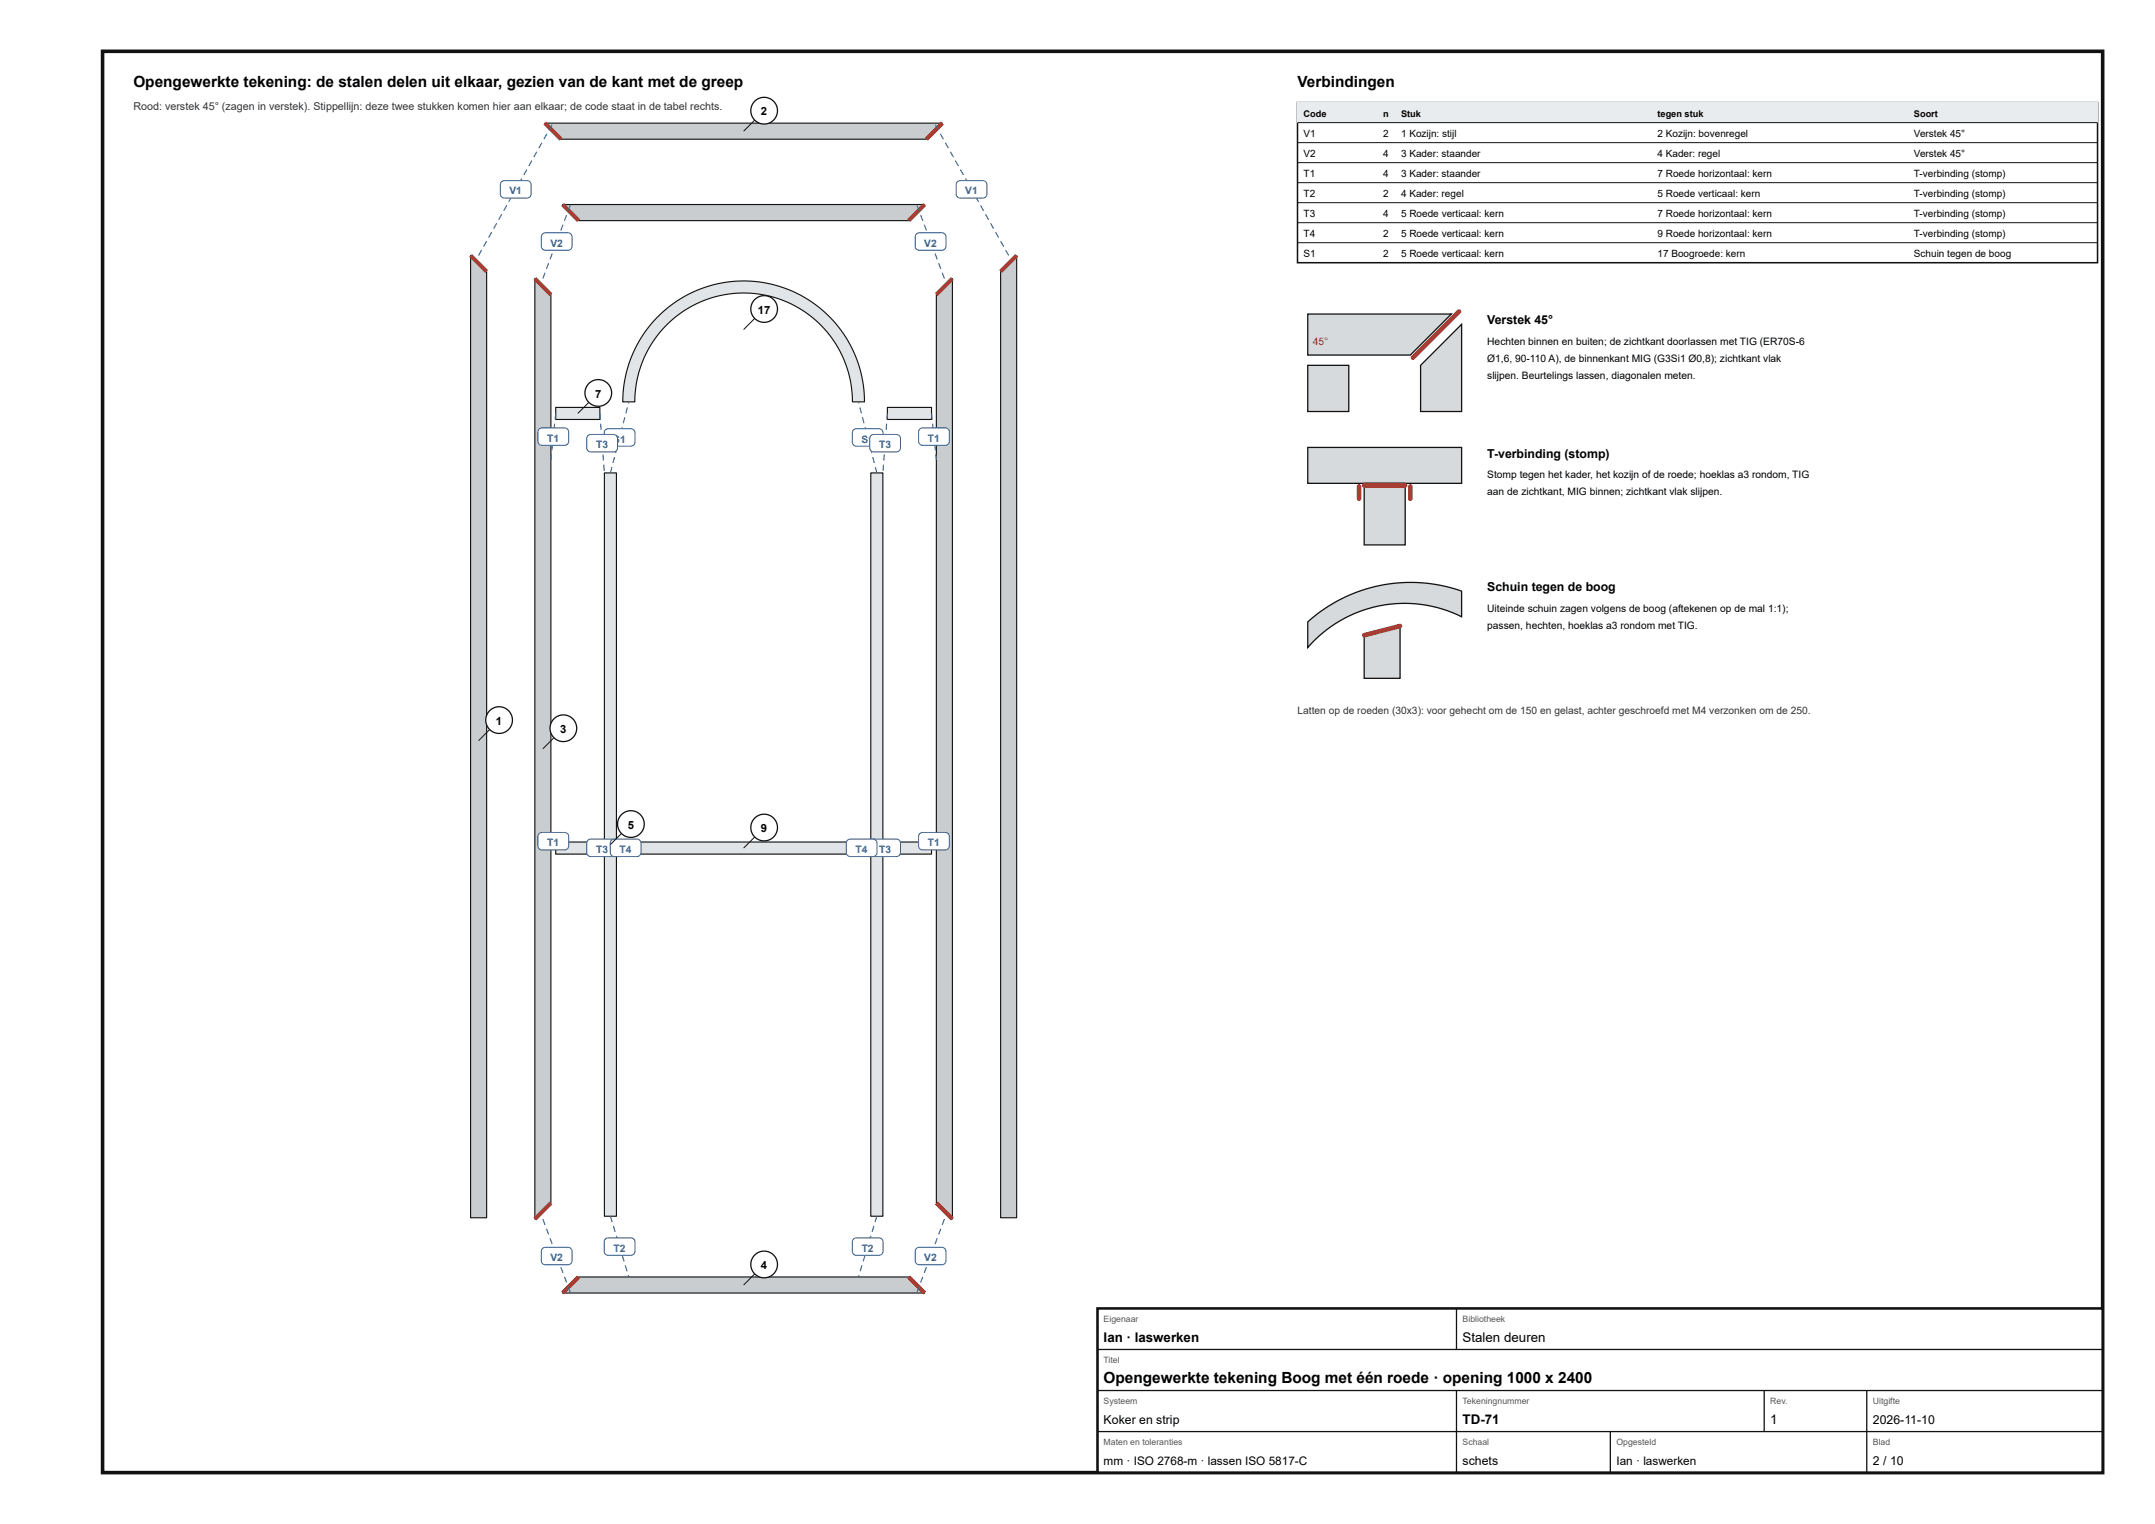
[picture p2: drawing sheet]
<svg xmlns="http://www.w3.org/2000/svg" width="420mm" height="297mm" viewBox="0 0 420 297" stroke-linecap="round" stroke-linejoin="round" font-family="sans-serif">
<path d="M20 10h390v277h-390z" fill="none" stroke="#111" stroke-width=".7" stroke-linecap="butt"/>
<path d="M91.8 49.8l3.1 3.1v184.4h-3.1z" fill="#c9cdd0"/>
<path d="M91.8 49.8l3.1 3.1v184.4h-3.1z" fill="none" stroke="#111" stroke-width=".22"/>
<path d="M91.8 49.8l3.1 3.1" fill="none" stroke="#c0392b" stroke-width=".8" stroke-linecap="butt"/>
<path d="M195.1 52.9l3.1-3.1v187.5h-3.1z" fill="#c9cdd0"/>
<path d="M195.1 52.9l3.1-3.1v187.5h-3.1z" fill="none" stroke="#111" stroke-width=".22"/>
<path d="M198.2 49.8l-3.1 3.1" fill="none" stroke="#c0392b" stroke-width=".8" stroke-linecap="butt"/>
<path d="M106.2 24h77.6l-3.2 3.1h-71.2z" fill="#c9cdd0"/>
<path d="M106.2 24h77.6l-3.2 3.1h-71.2z" fill="none" stroke="#111" stroke-width=".22"/>
<path d="M106.2 24l3.2 3.1M183.8 24l-3.2 3.1" fill="none" stroke="#c0392b" stroke-width=".8" stroke-linecap="butt"/>
<path d="M104.3 54.3l3.1 3.1v177l-3.1 3.2z" fill="#c9cdd0"/>
<path d="M104.3 54.3l3.1 3.1v177l-3.1 3.2z" fill="none" stroke="#111" stroke-width=".22"/>
<path d="M104.3 54.3l3.1 3.1M107.4 234.4l-3.1 3.2" fill="none" stroke="#c0392b" stroke-width=".8" stroke-linecap="butt"/>
<path d="M182.6 57.4l3.1-3.1v183.3l-3.1-3.2z" fill="#c9cdd0"/>
<path d="M182.6 57.4l3.1-3.1v183.3l-3.1-3.2z" fill="none" stroke="#111" stroke-width=".22"/>
<path d="M185.7 54.3l-3.1 3.1M182.6 234.4l3.1 3.2" fill="none" stroke="#c0392b" stroke-width=".8" stroke-linecap="butt"/>
<path d="M112.8 248.9h64.4l3.1 3.1h-70.6z" fill="#c9cdd0"/>
<path d="M112.8 248.9h64.4l3.1 3.1h-70.6z" fill="none" stroke="#111" stroke-width=".22"/>
<path d="M112.8 248.9l-3.1 3.1M177.2 248.9l3.1 3.1" fill="none" stroke="#c0392b" stroke-width=".8" stroke-linecap="butt"/>
<path d="M109.7 39.9h70.6l-3.1 3.1h-64.4z" fill="#c9cdd0"/>
<path d="M109.7 39.9h70.6l-3.1 3.1h-64.4z" fill="none" stroke="#111" stroke-width=".22"/>
<path d="M109.7 39.9l3.1 3.1M180.3 39.9l-3.1 3.1" fill="none" stroke="#c0392b" stroke-width=".8" stroke-linecap="butt"/>
<path d="M117.8 92.2h2.4v144.8h-2.4z" fill="#e2e5e7"/>
<path d="M117.8 92.2h2.4v144.8h-2.4z" fill="none" stroke="#111" stroke-width=".22"/>
<path d="M108.4 79.4h8.6v2.3h-8.6z" fill="#e2e5e7"/>
<path d="M108.4 79.4h8.6v2.3h-8.6z" fill="none" stroke="#111" stroke-width=".22"/>
<path d="M108.4 164.1h8.6v2.3h-8.6z" fill="#e2e5e7"/>
<path d="M108.4 164.1h8.6v2.3h-8.6z" fill="none" stroke="#111" stroke-width=".22"/>
<path d="M169.8 92.2h2.3v144.8h-2.3z" fill="#e2e5e7"/>
<path d="M169.8 92.2h2.3v144.8h-2.3z" fill="none" stroke="#111" stroke-width=".22"/>
<path d="M173 79.4h8.6v2.3h-8.6z" fill="#e2e5e7"/>
<path d="M173 79.4h8.6v2.3h-8.6z" fill="none" stroke="#111" stroke-width=".22"/>
<path d="M173 164.1h8.6v2.3h-8.6z" fill="#e2e5e7"/>
<path d="M173 164.1h8.6v2.3h-8.6z" fill="none" stroke="#111" stroke-width=".22"/>
<path d="M123.8 164.1h42.4v2.3h-42.4z" fill="#e2e5e7"/>
<path d="M123.8 164.1h42.4v2.3h-42.4z" fill="none" stroke="#111" stroke-width=".22"/>
<path d="M128 62a23.6 23.6 0 0 1 25.8-5.5 23.6 23.6 0 0 1 14.8 21.8h-2.4a21.2 21.2 0 0 0-21.2-21.2 21.2 21.2 0 0 0-21.2 21.2h-2.4a23.6 23.6 0 0 1 6.6-16.3z" fill="#e2e5e7"/>
<path d="M128 62a23.6 23.6 0 0 1 25.8-5.5 23.6 23.6 0 0 1 14.8 21.8h-2.4a21.2 21.2 0 0 0-21.2-21.2 21.2 21.2 0 0 0-21.2 21.2h-2.4a23.6 23.6 0 0 1 6.6-16.3z" fill="none" stroke="#111" stroke-width=".22"/>
<path d="M93.8 48.7l.2 .1-.6 1-.2-.1zM94.8 46.9l.2 .2-.6 1-.2-.1zM95.8 45.2l.2 .1-.6 1.1-.2-.2zM96.8 43.5l.1 .1-.5 1-.2-.1zM97.7 41.7l.2 .1-.6 1.1-.2-.1zM98.7 40l.2 .1-.6 1-.2-.1zM99.7 38.2l.2 .1-.6 1.1-.2-.1zM100.7 36.5l.2 .1-.6 1-.2-.1zM101.6 34.7l.2 .1-.5 1.1-.2-.1zM102.6 33l.2 .1-.6 1.1-.2-.2zM103.6 31.3l.2 .1-.6 1-.2-.1zM104.6 29.5l.2 .1-.6 1.1-.2-.1zM105.6 27.8l.2 .1-.6 1-.2-.1zM106.5 26l.2 .1-.5 1.1-.2-.1zM107.5 24.3l.2 .1-.6 1-.2-.1z" fill="#1f5fa8"/>
<path d="M97.8 35.4l.6-.2h4.4a.8 .8 0 0 1 .8 .8v1.8a.8 .8 0 0 1-.8 .8h-4.4a.8 .8 0 0 1-.8-.8v-2z" fill="#fff"/>
<path d="M97.8 35.4l.6-.2h4.4a.8 .8 0 0 1 .8 .8v1.8a.8 .8 0 0 1-.8 .8h-4.4a.8 .8 0 0 1-.8-.8v-2z" fill="none" stroke="#1f5fa8" stroke-width=".2"/>
<path d="M196 48.8l.2-.1 .6 1-.2 .1zM195 47.1l.2-.2 .6 1.1-.2 .1zM194 45.3l.2-.1 .6 1-.2 .2zM193.1 43.6l.1-.1 .6 1-.2 .1zM192.1 41.8l.2-.1 .6 1.1-.2 .1zM191.1 40.1l.2-.1 .6 1-.2 .1zM190.1 38.3l.2-.1 .6 1.1-.2 .1zM189.1 36.6l.2-.1 .6 1-.2 .1zM188.2 34.8l.1-.1 .6 1.1-.2 .1zM187.2 33.1l.2-.1 .6 1-.2 .2zM186.2 31.4l.2-.1 .6 1-.2 .1zM185.2 29.6l.2-.1 .6 1.1-.2 .1zM184.2 27.9l.2-.1 .6 1-.2 .1zM183.3 26.1l.2-.1 .5 1.1-.2 .1zM182.3 24.4l.2-.1 .6 1-.2 .1z" fill="#1f5fa8"/>
<path d="M186.7 35.4l.5-.2h4.4a.8 .8 0 0 1 .8 .8v1.8a.8 .8 0 0 1-.8 .8h-4.4a.8 .8 0 0 1-.8-.8l.1-2z" fill="#fff"/>
<path d="M186.7 35.4l.5-.2h4.4a.8 .8 0 0 1 .8 .8v1.8a.8 .8 0 0 1-.8 .8h-4.4a.8 .8 0 0 1-.8-.8l.1-2z" fill="none" stroke="#1f5fa8" stroke-width=".2"/>
<path d="M105.7 237.6h.3l.4 1.1-.2 .1zM106.4 239.5l.3-.1 .4 1.1-.2 .1zM107.1 241.4l.3-.1 .4 1.1-.2 .1zM107.9 243.2h.2l.4 1.1-.2 .1zM108.6 245.1l.2-.1 .4 1.2h-.2zM109.3 247l.2-.1 .4 1.1-.2 .1zM110 248.9l.2-.1 .4 1.1-.2 .1zM110.7 250.7h.2l.4 1.1-.2 .1z" fill="#1f5fa8"/>
<path d="M105.8 243.3l.5-.2h4.4a.8 .8 0 0 1 .8 .8v1.8a.8 .8 0 0 1-.8 .8h-4.4a.8 .8 0 0 1-.8-.8l.1-2z" fill="#fff"/>
<path d="M105.8 243.3l.5-.2h4.4a.8 .8 0 0 1 .8 .8v1.8a.8 .8 0 0 1-.8 .8h-4.4a.8 .8 0 0 1-.8-.8l.1-2z" fill="none" stroke="#1f5fa8" stroke-width=".2"/>
<path d="M106.2 53.1l.2 .1-.4 1.1-.3-.1zM106.9 51.2l.2 .1-.4 1.1h-.3zM107.6 49.4h.2l-.4 1.2-.3-.1zM108.3 47.5l.2 .1-.4 1.1-.2-.1zM109 45.6l.2 .1-.4 1.1-.2-.1zM109.7 43.8h.2l-.4 1.2-.2-.1zM110.4 41.9l.2 .1-.4 1.1-.2-.1zM111.1 40l.2 .1-.4 1.1-.2-.1z" fill="#1f5fa8"/>
<path d="M105.8 45.6l.5-.2h4.4a.8 .8 0 0 1 .8 .8v1.8a.8 .8 0 0 1-.8 .8h-4.4a.8 .8 0 0 1-.8-.8l.1-2z" fill="#fff"/>
<path d="M105.8 45.6l.5-.2h4.4a.8 .8 0 0 1 .8 .8v1.8a.8 .8 0 0 1-.8 .8h-4.4a.8 .8 0 0 1-.8-.8l.1-2z" fill="none" stroke="#1f5fa8" stroke-width=".2"/>
<path d="M184 237.6h.3l-.5 1.2-.2-.1zM183.3 239.4l.2 .1-.4 1.1-.2-.1zM182.6 241.3l.2 .1-.4 1.1-.2-.1zM181.9 243.2h.2l-.4 1.2-.2-.1zM181.2 245l.2 .1-.4 1.1h-.2zM180.5 246.9l.2 .1-.4 1.1-.2-.1zM179.8 248.8l.2 .1-.4 1.1-.2-.1zM179.1 250.7h.2l-.4 1.2-.2-.1z" fill="#1f5fa8"/>
<path d="M178.7 243.3l.5-.2h4.4a.8 .8 0 0 1 .8 .8v1.8a.8 .8 0 0 1-.8 .8h-4.4a.8 .8 0 0 1-.8-.8l.1-2z" fill="#fff"/>
<path d="M178.7 243.3l.5-.2h4.4a.8 .8 0 0 1 .8 .8v1.8a.8 .8 0 0 1-.8 .8h-4.4a.8 .8 0 0 1-.8-.8l.1-2z" fill="none" stroke="#1f5fa8" stroke-width=".2"/>
<path d="M183.6 53.2l.2-.1 .5 1.1-.3 .1zM182.9 51.3l.2-.1 .5 1.2h-.3zM182.2 49.4h.2l.4 1.1-.2 .1zM181.5 47.6l.2-.1 .4 1.1-.2 .1zM180.8 45.7l.2-.1 .4 1.1-.2 .1zM180.1 43.8h.2l.4 1.1-.2 .1zM179.4 42l.2-.1 .4 1.1-.2 .1zM178.7 40.1l.2-.1 .4 1.1-.2 .1z" fill="#1f5fa8"/>
<path d="M178.7 45.6l.5-.2h4.4a.8 .8 0 0 1 .8 .8v1.8a.8 .8 0 0 1-.8 .8h-4.4a.8 .8 0 0 1-.8-.8l.1-2z" fill="#fff"/>
<path d="M178.7 45.6l.5-.2h4.4a.8 .8 0 0 1 .8 .8v1.8a.8 .8 0 0 1-.8 .8h-4.4a.8 .8 0 0 1-.8-.8l.1-2z" fill="none" stroke="#1f5fa8" stroke-width=".2"/>
<path d="M118.9 237.1l.2-.1 .4 1.1-.2 .1zM119.5 239l.2-.1 .4 1.2h-.3zM120.1 240.9l.2-.1 .3 1.2h-.2zM120.7 242.8l.2-.1 .3 1.2-.2 .1zM121.2 244.7h.2l.4 1.1-.2 .1zM121.8 246.6h.2l.4 1.1-.2 .1zM122.4 248.5h.2l.1 .3-.2 .1z" fill="#1f5fa8"/>
<path d="M118 241.5l.6-.3h4.4a.8 .8 0 0 1 .8 .8v1.8a.8 .8 0 0 1-.8 .8h-4.4a.8 .8 0 0 1-.8-.8v-1.9z" fill="#fff"/>
<path d="M118 241.5l.6-.3h4.4a.8 .8 0 0 1 .8 .8v1.8a.8 .8 0 0 1-.8 .8h-4.4a.8 .8 0 0 1-.8-.8v-1.9z" fill="none" stroke="#1f5fa8" stroke-width=".2"/>
<path d="M119.2 91h.2l-.3 1.2-.2-.1zM119.7 89l.2 .1-.3 1.2-.2-.1zM120.2 87.1l.2 .1-.3 1.1h-.2zM120.7 85.2h.2l-.3 1.2-.2-.1zM121.2 83.2l.2 .1-.3 1.2-.2-.1zM121.7 81.3l.2 .1-.3 1.1h-.2zM122.2 79.4h.2l-.3 1.2-.2-.1zM122.5 78.3h.2l-.1 .3h-.2z" fill="#1f5fa8"/>
<path d="M118 83.8l.6-.3h4.4a.8 .8 0 0 1 .8 .8v1.8a.8 .8 0 0 1-.8 .8h-4.4a.8 .8 0 0 1-.8-.8v-1.9z" fill="#fff"/>
<path d="M118 83.8l.6-.3h4.4a.8 .8 0 0 1 .8 .8v1.8a.8 .8 0 0 1-.8 .8h-4.4a.8 .8 0 0 1-.8-.8v-1.9z" fill="none" stroke="#1f5fa8" stroke-width=".2"/>
<path d="M108.2 80.6h.3l-.2 1.2h-.2zM108 82.6h.3l-.2 1.2h-.2zM107.8 84.5l.3 .1-.2 1.2-.2-.1zM107.6 86.5l.2 .1-.1 1.2-.2-.1zM107.4 88.5h.2l-.1 1.1h-.2z" fill="#1f5fa8"/>
<path d="M105.1 83.6l.6-.2h4.4a.8 .8 0 0 1 .8 .8v1.8a.8 .8 0 0 1-.8 .8h-4.4a.8 .8 0 0 1-.8-.8v-2z" fill="#fff"/>
<path d="M105.1 83.6l.6-.2h4.4a.8 .8 0 0 1 .8 .8v1.8a.8 .8 0 0 1-.8 .8h-4.4a.8 .8 0 0 1-.8-.8v-2z" fill="none" stroke="#1f5fa8" stroke-width=".2"/>
<path d="M116.9 80.6h.2l.1 1.2h-.2zM117 82.6h.2l.1 1.2h-.2zM117.2 84.6h.2l.1 1.2h-.2zM117.3 86.6h.2l.1 1.2h-.2zM117.5 88.6l.2-.1 .1 1.2-.2 .1zM117.6 90.6l.2-.1 .1 1.2-.2 .1z" fill="#1f5fa8"/>
<path d="M114.6 84.9l.6-.2h4.4a.8 .8 0 0 1 .8 .8v1.8a.8 .8 0 0 1-.8 .8h-4.4a.8 .8 0 0 1-.8-.8v-2z" fill="#fff"/>
<path d="M114.6 84.9l.6-.2h4.4a.8 .8 0 0 1 .8 .8v1.8a.8 .8 0 0 1-.8 .8h-4.4a.8 .8 0 0 1-.8-.8v-2z" fill="none" stroke="#1f5fa8" stroke-width=".2"/>
<path d="M107.9 164.2l.2-.1 .4 1.1-.2 .1zM107.3 162.6h.2l.3 .8h-.2z" fill="#1f5fa8"/>
<path d="M105.1 162.5l.6-.3h4.4a.8 .8 0 0 1 .8 .8v1.8a.8 .8 0 0 1-.8 .8h-4.4a.8 .8 0 0 1-.8-.8v-1.9z" fill="#fff"/>
<path d="M105.1 162.5l.6-.3h4.4a.8 .8 0 0 1 .8 .8v1.8a.8 .8 0 0 1-.8 .8h-4.4a.8 .8 0 0 1-.8-.8v-1.9z" fill="none" stroke="#1f5fa8" stroke-width=".2"/>
<path d="M117 165.2l.8-.1 .1 .2-.9 .1z" fill="#1f5fa8"/>
<path d="M114.6 163.8l.6-.3h4.4a.8 .8 0 0 1 .8 .8v1.8a.8 .8 0 0 1-.8 .8h-4.4a.8 .8 0 0 1-.8-.8v-1.9z" fill="#fff"/>
<path d="M114.6 163.8l.6-.3h4.4a.8 .8 0 0 1 .8 .8v1.8a.8 .8 0 0 1-.8 .8h-4.4a.8 .8 0 0 1-.8-.8v-1.9z" fill="none" stroke="#1f5fa8" stroke-width=".2"/>
<path d="M170.9 237l.2 .1-.4 1.1-.2-.1zM170.3 238.9l.2 .1-.3 1.1h-.3zM169.7 240.8l.2 .1-.3 1.1h-.2zM169.1 242.7l.2 .1-.3 1.2-.2-.1zM168.6 244.7h.2l-.4 1.2-.2-.1zM168 246.6h.2l-.4 1.2-.2-.1zM167.4 248.5h.2l-.1 .4-.2-.1z" fill="#1f5fa8"/>
<path d="M166.4 241.5l.6-.3h4.4a.8 .8 0 0 1 .8 .8v1.8a.8 .8 0 0 1-.8 .8h-4.4a.8 .8 0 0 1-.8-.8v-1.9z" fill="#fff"/>
<path d="M166.4 241.5l.6-.3h4.4a.8 .8 0 0 1 .8 .8v1.8a.8 .8 0 0 1-.8 .8h-4.4a.8 .8 0 0 1-.8-.8v-1.9z" fill="none" stroke="#1f5fa8" stroke-width=".2"/>
<path d="M170.6 91h.2l.3 1.1-.2 .1zM170.1 89.1l.2-.1 .3 1.2-.2 .1zM169.6 87.2l.2-.1 .3 1.2h-.2zM169.1 85.2h.2l.3 1.1-.2 .1zM168.6 83.3l.2-.1 .3 1.2-.2 .1zM168.1 81.4l.2-.1 .3 1.2h-.2zM167.6 79.4h.2l.3 1.1-.2 .1zM167.3 78.3h.2l.1 .3h-.2z" fill="#1f5fa8"/>
<path d="M166.4 83.8l.6-.3h4.4a.8 .8 0 0 1 .8 .8v1.8a.8 .8 0 0 1-.8 .8h-4.4a.8 .8 0 0 1-.8-.8v-1.9z" fill="#fff"/>
<path d="M166.4 83.8l.6-.3h4.4a.8 .8 0 0 1 .8 .8v1.8a.8 .8 0 0 1-.8 .8h-4.4a.8 .8 0 0 1-.8-.8v-1.9z" fill="none" stroke="#1f5fa8" stroke-width=".2"/>
<path d="M172.9 80.6h.2l-.1 1.2h-.2zM172.8 82.6h.2l-.1 1.2h-.2zM172.6 84.6h.2l-.1 1.2h-.2zM172.5 86.6h.2l-.1 1.2h-.2zM172.3 88.5l.2 .1-.1 1.2-.2-.1zM172.2 90.5l.2 .1-.1 1.2-.2-.1z" fill="#1f5fa8"/>
<path d="M169.8 84.9l.6-.2h4.4a.8 .8 0 0 1 .8 .8v1.8a.8 .8 0 0 1-.8 .8h-4.4a.8 .8 0 0 1-.8-.8v-2z" fill="#fff"/>
<path d="M169.8 84.9l.6-.2h4.4a.8 .8 0 0 1 .8 .8v1.8a.8 .8 0 0 1-.8 .8h-4.4a.8 .8 0 0 1-.8-.8v-2z" fill="none" stroke="#1f5fa8" stroke-width=".2"/>
<path d="M181.5 80.6h.2l.2 1.2h-.2zM181.7 82.6h.3l.1 1.2h-.2zM181.9 84.6l.3-.1 .1 1.2-.2 .1zM182.2 86.6l.2-.1 .1 1.2-.2 .1zM182.4 88.5h.2l.1 1.1h-.2z" fill="#1f5fa8"/>
<path d="M179.3 83.6l.6-.2h4.4a.8 .8 0 0 1 .8 .8v1.8a.8 .8 0 0 1-.8 .8h-4.4a.8 .8 0 0 1-.8-.8v-2z" fill="#fff"/>
<path d="M179.3 83.6l.6-.2h4.4a.8 .8 0 0 1 .8 .8v1.8a.8 .8 0 0 1-.8 .8h-4.4a.8 .8 0 0 1-.8-.8v-2z" fill="none" stroke="#1f5fa8" stroke-width=".2"/>
<path d="M172.2 165.1l.8 .1v.2l-.9-.1z" fill="#1f5fa8"/>
<path d="M169.8 163.8l.6-.3h4.4a.8 .8 0 0 1 .8 .8v1.8a.8 .8 0 0 1-.8 .8h-4.4a.8 .8 0 0 1-.8-.8v-1.9z" fill="#fff"/>
<path d="M169.8 163.8l.6-.3h4.4a.8 .8 0 0 1 .8 .8v1.8a.8 .8 0 0 1-.8 .8h-4.4a.8 .8 0 0 1-.8-.8v-1.9z" fill="none" stroke="#1f5fa8" stroke-width=".2"/>
<path d="M181.9 164.1l.2 .1-.4 1.1-.2-.1zM182.5 162.6h.2l-.3 .8h-.2z" fill="#1f5fa8"/>
<path d="M179.3 162.5l.6-.3h4.4a.8 .8 0 0 1 .8 .8v1.8a.8 .8 0 0 1-.8 .8h-4.4a.8 .8 0 0 1-.8-.8v-1.9z" fill="#fff"/>
<path d="M179.3 162.5l.6-.3h4.4a.8 .8 0 0 1 .8 .8v1.8a.8 .8 0 0 1-.8 .8h-4.4a.8 .8 0 0 1-.8-.8v-1.9z" fill="none" stroke="#1f5fa8" stroke-width=".2"/>
<path d="M122.6 165.1l1.2 .1v.2h-1.2zM120.6 165.1h1.2v.2h-1.2z" fill="#1f5fa8"/>
<path d="M119.2 163.8l.6-.3h4.4a.8 .8 0 0 1 .8 .8v1.8a.8 .8 0 0 1-.8 .8h-4.4a.8 .8 0 0 1-.8-.8v-1.9z" fill="#fff"/>
<path d="M119.2 163.8l.6-.3h4.4a.8 .8 0 0 1 .8 .8v1.8a.8 .8 0 0 1-.8 .8h-4.4a.8 .8 0 0 1-.8-.8v-1.9z" fill="none" stroke="#1f5fa8" stroke-width=".2"/>
<path d="M166.2 165.2l1.2-.1v.3h-1.2zM168.2 165.1h1.2v.2h-1.2z" fill="#1f5fa8"/>
<path d="M165.2 163.8l.6-.3h4.4a.8 .8 0 0 1 .8 .8v1.8a.8 .8 0 0 1-.8 .8h-4.4a.8 .8 0 0 1-.8-.8v-1.9z" fill="#fff"/>
<path d="M165.2 163.8l.6-.3h4.4a.8 .8 0 0 1 .8 .8v1.8a.8 .8 0 0 1-.8 .8h-4.4a.8 .8 0 0 1-.8-.8v-1.9z" fill="none" stroke="#1f5fa8" stroke-width=".2"/>
<path d="M95.5 142.1l-2.2 2.2" fill="none" stroke="#111" stroke-width=".19"/>
<circle cx="97.3" cy="140.3" r="2.6" fill="#fff"/>
<circle cx="97.3" cy="140.3" r="2.6" fill="none" stroke="#111" stroke-width=".25"/>
<path d="M147.2 23.4l-2.2 2.2" fill="none" stroke="#111" stroke-width=".19"/>
<circle cx="149" cy="21.6" r="2.6" fill="#fff"/>
<circle cx="149" cy="21.6" r="2.6" fill="none" stroke="#111" stroke-width=".25"/>
<path d="M108.1 143.7l-2.2 2.2" fill="none" stroke="#111" stroke-width=".19"/>
<circle cx="109.8" cy="141.9" r="2.6" fill="#fff"/>
<circle cx="109.8" cy="141.9" r="2.6" fill="none" stroke="#111" stroke-width=".25"/>
<path d="M147.2 248.2l-2.2 2.2" fill="none" stroke="#111" stroke-width=".19"/>
<circle cx="149" cy="246.4" r="2.6" fill="#fff"/>
<circle cx="149" cy="246.4" r="2.6" fill="none" stroke="#111" stroke-width=".25"/>
<path d="M121.2 162.4l-2.2 2.2" fill="none" stroke="#111" stroke-width=".19"/>
<circle cx="123" cy="160.6" r="2.6" fill="#fff"/>
<circle cx="123" cy="160.6" r="2.6" fill="none" stroke="#111" stroke-width=".25"/>
<path d="M114.9 78.4l-2.2 2.2" fill="none" stroke="#111" stroke-width=".19"/>
<circle cx="116.7" cy="76.6" r="2.6" fill="#fff"/>
<circle cx="116.7" cy="76.6" r="2.6" fill="none" stroke="#111" stroke-width=".25"/>
<path d="M147.2 163.1l-2.2 2.2" fill="none" stroke="#111" stroke-width=".19"/>
<circle cx="149" cy="161.3" r="2.6" fill="#fff"/>
<circle cx="149" cy="161.3" r="2.6" fill="none" stroke="#111" stroke-width=".25"/>
<path d="M147.2 62l-2.2 2.2" fill="none" stroke="#111" stroke-width=".19"/>
<circle cx="149" cy="60.2" r="2.6" fill="#fff"/>
<circle cx="149" cy="60.2" r="2.6" fill="none" stroke="#111" stroke-width=".25"/>
<path d="M253 20h156v31.2h-156z" fill="none" stroke="#111" stroke-width=".3"/>
<path d="M253 20h156v3.9h-156z" fill="#e9ecee"/>
<path d="M253 23.9h156M253 27.8h156M253 31.7h156M253 35.6h156M253 39.5h156M253 43.4h156M253 47.3h156" fill="none" stroke="#111" stroke-width=".19"/>
<path d="M255 61.2h28l-8 8h-20z" fill="#d7dadc"/>
<path d="M255 61.2h28l-8 8h-20z" fill="none" stroke="#111" stroke-width=".25"/>
<path d="M255 71.2h8v9h-8z" fill="#d7dadc"/>
<path d="M255 71.2h8v9h-8z" fill="none" stroke="#111" stroke-width=".25"/>
<path d="M277 71.2l8-8v17h-8z" fill="#d7dadc"/>
<path d="M277 71.2l8-8v17h-8z" fill="none" stroke="#111" stroke-width=".25"/>
<path d="M284.5 60.7l-9 9" fill="none" stroke="#c0392b" stroke-width=".9"/>
<path d="M255 87.2h30v7h-30z" fill="#d7dadc"/>
<path d="M255 87.2h30v7h-30z" fill="none" stroke="#111" stroke-width=".25"/>
<path d="M266 94.2h8v12h-8z" fill="#d7dadc"/>
<path d="M266 94.2h8v12h-8z" fill="none" stroke="#111" stroke-width=".25"/>
<path d="M265 94.8v2.4M266 94.6h8M275 94.8v2.4" fill="none" stroke="#c0392b" stroke-width=".9"/>
<path d="M255 121.2a30 30 0 0 1 30-6v5a25 25 0 0 0-30 6z" fill="#d7dadc"/>
<path d="M255 121.2a30 30 0 0 1 30-6v5a25 25 0 0 0-30 6z" fill="none" stroke="#111" stroke-width=".25"/>
<path d="M266 123.6l7-1.8v10.4h-7z" fill="#d7dadc"/>
<path d="M266 123.6l7-1.8v10.4h-7z" fill="none" stroke="#111" stroke-width=".25"/>
<path d="M273 122l-7 1.8" fill="none" stroke="#c0392b" stroke-width=".9"/>
<path d="M214 255h196v32h-196z" fill="#fff"/>
<path d="M214 255h196v32h-196z" fill="none" stroke="#111" stroke-width=".5"/>
<path d="M284 255v8M214 263h196M214 271h196M214 279h196M284 271v16M314 279v8M344 271v8M364 271v16" fill="none" stroke="#111" stroke-width=".25"/>
<g font-size="3">
<text x="26" y="17">Opengewerkte tekening: de stalen delen uit elkaar, gezien van de kant met de greep</text>
<text x="253" y="17">Verbindingen</text>
<text x="215.2" y="269.6">Opengewerkte tekening Boog met één roede · opening 1000 x 2400</text>
</g>
<g font-size="2.6">
<text x="215.2" y="261.6">Ian · laswerken</text>
<text x="285.2" y="261.6">Stalen deuren</text>
<text x="285.2" y="277.6">TD-71</text>
<text x="345.2" y="277.6">1</text>
</g>
<g font-size="2.4">
<text x="290" y="63.2">Verstek 45°</text>
<text x="290" y="89.2">T-verbinding (stomp)</text>
<text x="290" y="115.2">Schuin tegen de boog</text>
<text x="215.2" y="277.6">Koker en strip</text>
<text x="365.2" y="277.6">2026-11-10</text>
<text x="285.2" y="285.6">schets</text>
<text x="365.2" y="285.6">2 / 10</text>
</g>
<g font-size="2.3">
<text x="215.2" y="285.6">mm · ISO 2768-m · lassen ISO 5817-C</text>
<text x="315.2" y="285.6">Ian · laswerken</text>
</g>
<g font-size="2.2">
<text x="148.4" y="22.5">2</text>
<text x="147.8" y="61.1">17</text>
<text x="116" y="77.5">7</text>
<text x="96.7" y="141.2">1</text>
<text x="109.2" y="142.8">3</text>
<text x="122.4" y="161.5">5</text>
<text x="148.4" y="162.2">9</text>
<text x="148.4" y="247.3">4</text>
</g>
<text font-size="2.1" fill="#333" x="26" y="21.5">Rood: verstek 45° (zagen in verstek). Stippellijn: deze twee stukken komen hier aan elkaar; de code staat in de tabel rechts.</text>
<g font-size="2" fill="#1f5fa8">
<text x="99.3" y="37.9">V1</text>
<text x="188.2" y="37.9">V1</text>
<text x="107.3" y="48.1">V2</text>
<text x="180.2" y="48.1">V2</text>
<text x="106.7" y="86.1">T</text>
<text x="107.9" y="86.1">1</text>
<text x="116.2" y="87.4">T3</text>
<text x="119.6" y="86.2">S1</text>
<text x="168" y="86.2">S1</text>
<text x="171.4" y="87.4">T3</text>
<text x="180.9" y="86.1">T1</text>
<text x="106.7" y="164.9">T</text>
<text x="107.9" y="164.9">1</text>
<text x="116.2" y="166.2">T</text>
<text x="117.5" y="166.2">3</text>
<text x="120.8" y="166.2">T4</text>
<text x="166.8" y="166.2">T4</text>
<text x="171.4" y="166.2">T</text>
<text x="172.6" y="166.2">3</text>
<text x="180.9" y="164.9">T</text>
<text x="182.2" y="164.9">1</text>
<text x="107.3" y="245.8">V2</text>
<text x="119.6" y="243.9">T2</text>
<text x="168" y="243.9">T2</text>
<text x="180.2" y="245.8">V2</text>
</g>
<text font-size="2" fill="#c0392b" x="256" y="67.2">45°</text>
<g font-size="2">
<text x="290" y="67.2">Hechten binnen en buiten; de zichtkant doorlassen met TIG (ER70S-6</text>
<text x="290" y="70.5">Ø1,6, 90-110 A), de binnenkant MIG (G3Si1 Ø0,8); zichtkant vlak</text>
<text x="290" y="73.8">slijpen. Beurtelings lassen, diagonalen meten.</text>
<text x="290" y="93.2">Stomp tegen het kader, het kozijn of de roede; hoeklas a3 rondom, TIG</text>
<text x="290" y="96.5">aan de zichtkant, MIG binnen; zichtkant vlak slijpen.</text>
<text x="290" y="119.2">Uiteinde schuin zagen volgens de boog (aftekenen op de mal 1:1);</text>
<text x="290" y="122.5">passen, hechten, hoeklas a3 rondom met TIG.</text>
</g>
<text font-size="2" fill="#333" x="253" y="139.2">Latten op de roeden (30x3): voor gehecht om de 150 en gelast, achter geschroefd met M4 verzonken om de 250.</text>
<g font-size="1.9">
<text x="254.2" y="26.6">V1</text>
<text x="269.7" y="26.6">2</text>
<text x="273.2" y="26.6">1 Kozijn: stijl</text>
<text x="323.2" y="26.6">2 Kozijn: bovenregel</text>
<text x="373.2" y="26.6">Verstek 45°</text>
<text x="254.2" y="30.5">V2</text>
<text x="254.2" y="34.4">T1</text>
<text x="269.7" y="30.5">4</text>
<text x="269.7" y="34.4">4</text>
<text x="273.2" y="30.5">3 Kader: staander</text>
<text x="273.2" y="34.4">3 Kader: staander</text>
<text x="323.2" y="30.5">4 Kader: regel</text>
<text x="323.2" y="34.4">7 Roede horizontaal: kern</text>
<text x="373.2" y="30.5">Verstek 45°</text>
<text x="373.2" y="34.4">T-verbinding (stomp)</text>
<text x="254.2" y="38.3">T2</text>
<text x="269.7" y="38.3">2</text>
<text x="273.2" y="38.3">4 Kader: regel</text>
<text x="323.2" y="38.3">5 Roede verticaal: kern</text>
<text x="373.2" y="38.3">T-verbinding (stomp)</text>
<text x="254.2" y="42.2">T3</text>
<text x="254.2" y="46.1">T4</text>
<text x="269.7" y="42.2">4</text>
<text x="269.7" y="46.1">2</text>
<text x="273.2" y="42.2">5 Roede verticaal: kern</text>
<text x="273.2" y="46.1">5 Roede verticaal: kern</text>
<text x="323.2" y="42.2">7 Roede horizontaal: kern</text>
<text x="323.2" y="46.1">9 Roede horizontaal: kern</text>
<text x="373.2" y="42.2">T-verbinding (stomp)</text>
<text x="373.2" y="46.1">T-verbinding (stomp)</text>
<text x="254.2" y="50">S1</text>
<text x="269.7" y="50">2</text>
<text x="273.2" y="50">5 Roede verticaal: kern</text>
<text x="323.2" y="50">17 Boogroede: kern</text>
<text x="373.2" y="50">Schuin tegen de boog</text>
</g>
<g font-size="1.8">
<text x="254.2" y="22.7">Code</text>
<text x="269.7" y="22.7">n</text>
<text x="273.2" y="22.7">Stuk</text>
<text x="323.2" y="22.7">tegen stuk</text>
<text x="373.2" y="22.7">Soort</text>
</g>
<g font-size="1.7" fill="#555">
<text x="215.2" y="257.6">Eigenaar</text>
<text x="285.2" y="257.6">Bibliotheek</text>
<text x="215.2" y="265.6">Titel</text>
<text x="215.2" y="273.6">Systeem</text>
<text x="285.2" y="273.6">Tekeningnummer</text>
<text x="345.2" y="273.6">Rev.</text>
<text x="365.2" y="273.6">Uitgifte</text>
<text x="215.2" y="281.6">Maten en toleranties</text>
<text x="285.2" y="281.6">Schaal</text>
<text x="315.2" y="281.6">Opgesteld</text>
<text x="365.2" y="281.6">Blad</text>
</g>
</svg>
